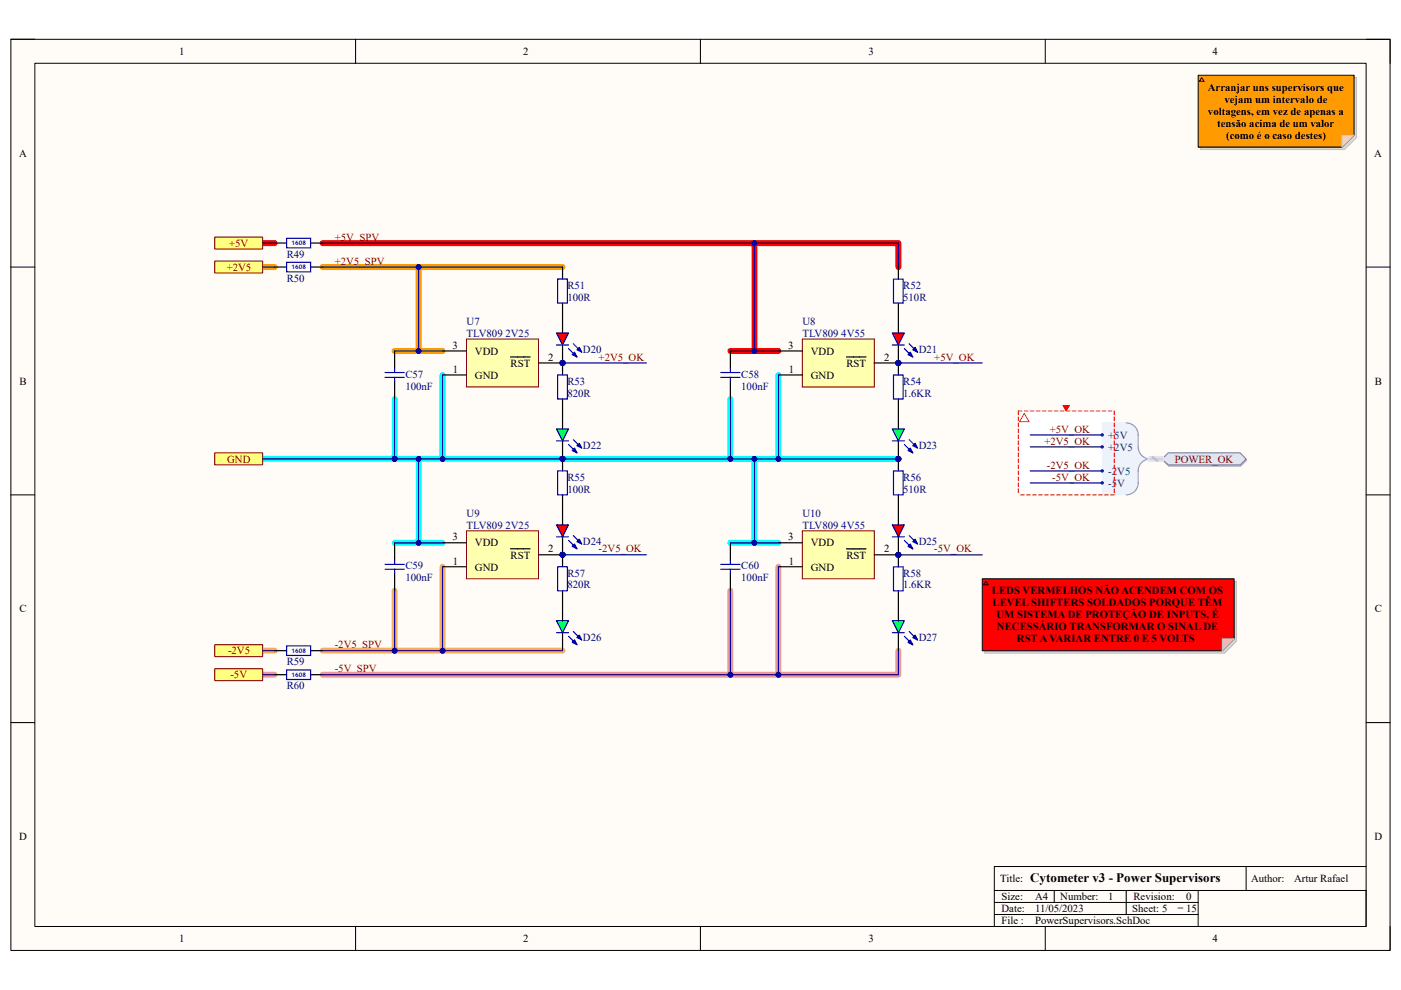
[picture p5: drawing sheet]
<svg xmlns="http://www.w3.org/2000/svg" width="297mm" height="210mm" viewBox="0 0 297 210" stroke-linecap="round" stroke-linejoin="round" font-family="sans-serif">
<path d="M2.3 8.3h292.4v193.3h-292.4z" fill="#fffcf8"/>
<path d="M2.3 8.3h292.4v193.3h-292.4z" fill="none" stroke="#000" stroke-width=".21"/>
<path d="M7.4 13.4h282.2v183.1h-282.2z" fill="#fffcf8"/>
<g fill="none" stroke="#000" stroke-width=".21">
<path d="M2.3 8.3h5.1M7.4 13.4h282.2v183.1h-282.2zM75.4 8.3v5.1M148.5 8.3v5.1M221.6 8.3v5.1M289.6 8.3h5.1v5.1M2.3 56.6h5.1M289.6 56.6h5.1M2.3 105h5.1M289.6 105h5.1M2.3 153.3h5.1M289.6 153.3h5.1"/>
<path d="M75.4 196.5v5.1M148.5 196.5v5.1M221.6 196.5v5.1M294.7 196.5v5.1"/>
</g>
<path d="M215.9 87.2h20.3v17.8h-20.3z" fill="#fff"/>
<path d="M55.7 56.6h2.5M68.4 56.6h20.3M119.3 56.6h-30.6v17.8h5.1M83.7 74.4h5" fill="none" stroke="#ff9a00" stroke-width="1.3"/>
<path d="M93.8 79.5v17.8M165 79.5v17.8M55.7 97.3h63.6M83.7 84.6v12.7M88.7 97.3v17.8h5.1M119.3 97.3h71.2M154.9 84.6v12.7M160 97.3v17.8M83.7 115.1h5M154.9 115.1h10.1" fill="none" stroke="#0ff" stroke-width="1.3"/>
<path d="M55.7 51.6h2.5M68.4 51.6h91.6M190.5 56.6v-5h-30.5v22.8h5M154.9 74.4h5.1" fill="none" stroke="#f00" stroke-width="1.3"/>
<path d="M55.7 138h2.5M68.4 138h50.9M83.7 125.3v12.7M93.8 120.2v17.8" fill="none" stroke="#f6b26b" stroke-width="1.3"/>
<path d="M154.9 125.3v17.8M165 120.2v22.9M190.5 138v5.1h-122.1M55.7 143.1h2.5" fill="none" stroke="#ea9a9a" stroke-width="1.3"/>
<path d="M210.8 188.9v2.5M223.5 188.9v2.5M238.8 188.9v5.1M254 194h-43.2v2.5M254 191.4h-43.2v2.6M254 188.9h35.6v7.6h-35.6zM264.2 183.8v5.1M289.6 183.8h-78.8v5.1h43.2" fill="none" stroke="#000" stroke-width=".21"/>
<path d="M45.5 50.3h10.2v2.5h-10.2z" fill="#ffff80"/>
<path d="M45.5 50.3h10.2v2.5h-10.2z" fill="none" stroke="#800000" stroke-width=".21"/>
<path d="M45.5 96.1h10.2v2.5h-10.2z" fill="#ffff80"/>
<path d="M45.5 96.1h10.2v2.5h-10.2z" fill="none" stroke="#800000" stroke-width=".21"/>
<path d="M45.5 136.7h10.2v2.6h-10.2z" fill="#ffff80"/>
<path d="M45.5 136.7h10.2v2.6h-10.2z" fill="none" stroke="#800000" stroke-width=".21"/>
<path d="M45.5 55.4h10.2v2.5h-10.2z" fill="#ffff80"/>
<path d="M45.5 55.4h10.2v2.5h-10.2z" fill="none" stroke="#800000" stroke-width=".21"/>
<path d="M45.5 141.8h10.2v2.6h-10.2z" fill="#ffff80"/>
<path d="M45.5 141.8h10.2v2.6h-10.2z" fill="none" stroke="#800000" stroke-width=".21"/>
<circle cx="190.5" cy="77" r=".52" fill="#000080"/>
<circle cx="190.5" cy="77" r=".52" fill="none" stroke="#000080" stroke-width=".21"/>
<path d="M170.1 71.9h15.3v10.2h-15.3z" fill="#ffffb0"/>
<path d="M170.1 71.9h15.3v10.2h-15.3z" fill="none" stroke="#800000" stroke-width=".21"/>
<path d="M165 79.5h5.1M179.4 75.7h4.2M185.4 77h5.1" fill="none" stroke="#000" stroke-width=".25"/>
<circle cx="190.5" cy="77" r=".52" fill="#000080"/>
<circle cx="190.5" cy="77" r=".52" fill="none" stroke="#000080" stroke-width=".21"/>
<path d="M165 74.4h5.1" fill="none" stroke="#000" stroke-width=".25"/>
<circle cx="190.5" cy="77" r=".52" fill="#000080"/>
<circle cx="190.5" cy="77" r=".52" fill="none" stroke="#000080" stroke-width=".21"/>
<path d="M189.2 70.6h2.5l-1.2 2.6z" fill="#f00"/>
<path d="M189.2 70.6h2.5l-1.2 2.6z" fill="none" stroke="#00f" stroke-width=".25"/>
<path d="M190.5 66.8v3.8M190.5 73.2v3.8" fill="none" stroke="#000" stroke-width=".25"/>
<circle cx="190.5" cy="77" r=".52" fill="#000080"/>
<circle cx="190.5" cy="77" r=".52" fill="none" stroke="#000080" stroke-width=".21"/>
<path d="M191.7 73.9l1.8 1.8M192.8 72.9l1.7 1.8" fill="none" stroke="#00f" stroke-width=".25"/>
<path d="M192.5 75.2l.5-.5 .5 1z" fill="#00f"/>
<path d="M192.5 75.2l.5-.5 .5 1z" fill="none" stroke="#00f" stroke-width=".25"/>
<path d="M193.5 74.2l.5-.5 .5 1z" fill="#00f"/>
<path d="M189.2 73.2h2.5M193.5 74.2l.5-.5 .5 1z" fill="none" stroke="#00f" stroke-width=".25"/>
<circle cx="119.3" cy="77" r=".51" fill="#000080"/>
<circle cx="119.3" cy="77" r=".51" fill="none" stroke="#000080" stroke-width=".21"/>
<path d="M118 70.6h2.5l-1.2 2.6z" fill="#f00"/>
<path d="M118 70.6h2.5l-1.2 2.6z" fill="none" stroke="#00f" stroke-width=".25"/>
<path d="M119.3 66.8v3.8M119.3 73.2v3.8" fill="none" stroke="#000" stroke-width=".25"/>
<circle cx="119.3" cy="77" r=".51" fill="#000080"/>
<circle cx="119.3" cy="77" r=".51" fill="none" stroke="#000080" stroke-width=".21"/>
<path d="M120.5 73.9l1.8 1.8M121.6 72.9l1.7 1.8" fill="none" stroke="#00f" stroke-width=".25"/>
<path d="M121.3 75.2l.5-.5 .5 1z" fill="#00f"/>
<path d="M121.3 75.2l.5-.5 .5 1z" fill="none" stroke="#00f" stroke-width=".25"/>
<path d="M122.3 74.2l.5-.5 .5 1z" fill="#00f"/>
<path d="M118 73.2h2.5M122.3 74.2l.5-.5 .5 1z" fill="none" stroke="#00f" stroke-width=".25"/>
<circle cx="119.3" cy="77" r=".51" fill="#000080"/>
<circle cx="119.3" cy="77" r=".51" fill="none" stroke="#000080" stroke-width=".21"/>
<path d="M98.9 71.9h15.3v10.2h-15.3z" fill="#ffffb0"/>
<path d="M98.9 71.9h15.3v10.2h-15.3z" fill="none" stroke="#800000" stroke-width=".21"/>
<path d="M93.8 79.5h5.1M108.2 75.7h4.2M114.2 77h5.1" fill="none" stroke="#000" stroke-width=".25"/>
<circle cx="119.3" cy="77" r=".51" fill="#000080"/>
<circle cx="119.3" cy="77" r=".51" fill="none" stroke="#000080" stroke-width=".21"/>
<path d="M93.8 74.4h5.1" fill="none" stroke="#000" stroke-width=".25"/>
<circle cx="119.3" cy="97.3" r=".51" fill="#000080"/>
<circle cx="119.3" cy="97.3" r=".51" fill="none" stroke="#000080" stroke-width=".21"/>
<path d="M118 91h2.5l-1.2 2.5z" fill="#0f0"/>
<path d="M118 91h2.5l-1.2 2.5z" fill="none" stroke="#00f" stroke-width=".25"/>
<path d="M119.3 87.2v3.8M119.3 93.5v3.8" fill="none" stroke="#000" stroke-width=".25"/>
<circle cx="119.3" cy="97.3" r=".51" fill="#000080"/>
<circle cx="119.3" cy="97.3" r=".51" fill="none" stroke="#000080" stroke-width=".21"/>
<path d="M120.5 94.3l1.8 1.8M121.6 93.3l1.7 1.7" fill="none" stroke="#00f" stroke-width=".25"/>
<path d="M121.3 95.5l.5-.5 .5 1.1z" fill="#00f"/>
<path d="M121.3 95.5l.5-.5 .5 1.1z" fill="none" stroke="#00f" stroke-width=".25"/>
<path d="M122.3 94.5l.5-.5 .5 1z" fill="#00f"/>
<path d="M118 93.5h2.5M122.3 94.5l.5-.5 .5 1z" fill="none" stroke="#00f" stroke-width=".25"/>
<circle cx="190.5" cy="97.3" r=".52" fill="#000080"/>
<circle cx="190.5" cy="97.3" r=".52" fill="none" stroke="#000080" stroke-width=".21"/>
<path d="M189.2 91h2.5l-1.2 2.5z" fill="#0f0"/>
<path d="M189.2 91h2.5l-1.2 2.5z" fill="none" stroke="#00f" stroke-width=".25"/>
<path d="M190.5 87.2v3.8M190.5 93.5v3.8" fill="none" stroke="#000" stroke-width=".25"/>
<circle cx="190.5" cy="97.3" r=".52" fill="#000080"/>
<circle cx="190.5" cy="97.3" r=".52" fill="none" stroke="#000080" stroke-width=".21"/>
<path d="M191.7 94.3l1.8 1.8M192.8 93.3l1.7 1.7" fill="none" stroke="#00f" stroke-width=".25"/>
<path d="M192.5 95.5l.5-.5 .5 1.1z" fill="#00f"/>
<path d="M192.5 95.5l.5-.5 .5 1.1z" fill="none" stroke="#00f" stroke-width=".25"/>
<path d="M193.5 94.5l.5-.5 .5 1z" fill="#00f"/>
<path d="M189.2 93.5h2.5M193.5 94.5l.5-.5 .5 1z" fill="none" stroke="#00f" stroke-width=".25"/>
<circle cx="119.3" cy="117.7" r=".51" fill="#000080"/>
<circle cx="119.3" cy="117.7" r=".51" fill="none" stroke="#000080" stroke-width=".21"/>
<path d="M98.9 112.6h15.3v10.2h-15.3z" fill="#ffffb0"/>
<path d="M98.9 112.6h15.3v10.2h-15.3z" fill="none" stroke="#800000" stroke-width=".21"/>
<path d="M108.2 116.4h4.2M114.2 117.7h5.1M93.8 120.2h5.1" fill="none" stroke="#000" stroke-width=".25"/>
<circle cx="119.3" cy="117.7" r=".51" fill="#000080"/>
<circle cx="119.3" cy="117.7" r=".51" fill="none" stroke="#000080" stroke-width=".21"/>
<path d="M93.8 115.1h5.1" fill="none" stroke="#000" stroke-width=".25"/>
<circle cx="119.3" cy="117.7" r=".51" fill="#000080"/>
<circle cx="119.3" cy="117.7" r=".51" fill="none" stroke="#000080" stroke-width=".21"/>
<path d="M118 111.3h2.5l-1.2 2.6z" fill="#f00"/>
<path d="M118 111.3h2.5l-1.2 2.6z" fill="none" stroke="#00f" stroke-width=".25"/>
<path d="M119.3 107.5v3.8M119.3 113.9v3.8" fill="none" stroke="#000" stroke-width=".25"/>
<circle cx="119.3" cy="117.7" r=".51" fill="#000080"/>
<circle cx="119.3" cy="117.7" r=".51" fill="none" stroke="#000080" stroke-width=".21"/>
<path d="M120.5 114.6l1.8 1.8M121.6 113.6l1.7 1.8" fill="none" stroke="#00f" stroke-width=".25"/>
<path d="M121.3 115.9l.5-.5 .5 1z" fill="#00f"/>
<path d="M121.3 115.9l.5-.5 .5 1z" fill="none" stroke="#00f" stroke-width=".25"/>
<path d="M122.3 114.9l.5-.5 .5 1z" fill="#00f"/>
<path d="M118 113.9h2.5M122.3 114.9l.5-.5 .5 1z" fill="none" stroke="#00f" stroke-width=".25"/>
<path d="M118 131.7h2.5l-1.2 2.5z" fill="#0f0"/>
<path d="M118 131.7h2.5l-1.2 2.5zM120.5 135l1.8 1.7M121.6 133.9l1.7 1.8" fill="none" stroke="#00f" stroke-width=".25"/>
<path d="M119.3 127.8v3.9M119.3 134.2v3.8" fill="none" stroke="#000" stroke-width=".25"/>
<path d="M121.3 136.2l.5-.5 .5 1z" fill="#00f"/>
<path d="M121.3 136.2l.5-.5 .5 1z" fill="none" stroke="#00f" stroke-width=".25"/>
<path d="M122.3 135.2l.5-.5 .5 1z" fill="#00f"/>
<path d="M118 134.2h2.5M122.3 135.2l.5-.5 .5 1z" fill="none" stroke="#00f" stroke-width=".25"/>
<circle cx="190.5" cy="117.7" r=".52" fill="#000080"/>
<circle cx="190.5" cy="117.7" r=".52" fill="none" stroke="#000080" stroke-width=".21"/>
<path d="M170.1 112.6h15.3v10.2h-15.3z" fill="#ffffb0"/>
<path d="M170.1 112.6h15.3v10.2h-15.3z" fill="none" stroke="#800000" stroke-width=".21"/>
<path d="M179.4 116.4h4.2M185.4 117.7h5.1M165 120.2h5.1" fill="none" stroke="#000" stroke-width=".25"/>
<circle cx="190.5" cy="117.7" r=".52" fill="#000080"/>
<circle cx="190.5" cy="117.7" r=".52" fill="none" stroke="#000080" stroke-width=".21"/>
<path d="M165 115.1h5.1" fill="none" stroke="#000" stroke-width=".25"/>
<circle cx="190.5" cy="117.7" r=".52" fill="#000080"/>
<circle cx="190.5" cy="117.7" r=".52" fill="none" stroke="#000080" stroke-width=".21"/>
<path d="M189.2 111.3h2.5l-1.2 2.6z" fill="#f00"/>
<path d="M189.2 111.3h2.5l-1.2 2.6z" fill="none" stroke="#00f" stroke-width=".25"/>
<path d="M190.5 107.5v3.8M190.5 113.9v3.8" fill="none" stroke="#000" stroke-width=".25"/>
<circle cx="190.5" cy="117.7" r=".52" fill="#000080"/>
<circle cx="190.5" cy="117.7" r=".52" fill="none" stroke="#000080" stroke-width=".21"/>
<path d="M191.7 114.6l1.8 1.8M192.8 113.6l1.7 1.8" fill="none" stroke="#00f" stroke-width=".25"/>
<path d="M192.5 115.9l.5-.5 .5 1z" fill="#00f"/>
<path d="M192.5 115.9l.5-.5 .5 1z" fill="none" stroke="#00f" stroke-width=".25"/>
<path d="M193.5 114.9l.5-.5 .5 1z" fill="#00f"/>
<path d="M189.2 113.9h2.5M193.5 114.9l.5-.5 .5 1z" fill="none" stroke="#00f" stroke-width=".25"/>
<path d="M189.2 131.7h2.5l-1.2 2.5z" fill="#0f0"/>
<path d="M189.2 131.7h2.5l-1.2 2.5zM191.7 135l1.8 1.8M192.8 133.9l1.7 1.8" fill="none" stroke="#00f" stroke-width=".25"/>
<path d="M190.5 127.8v3.9M190.5 134.2v3.8" fill="none" stroke="#000" stroke-width=".25"/>
<path d="M192.5 136.2l.5-.5 .5 1.1z" fill="#00f"/>
<path d="M192.5 136.2l.5-.5 .5 1.1z" fill="none" stroke="#00f" stroke-width=".25"/>
<path d="M194 134.7l.5 1-1-.5z" fill="#00f"/>
<g fill="none" stroke="#00f" stroke-width=".25">
<path d="M81.6 79h4.1M83.7 78.3v.7M152.8 79h4.1M154.9 78.3v.7M81.6 80h4.1M83.7 80v.8M152.8 80h4.1M154.9 80v.8M81.6 119.7h4.1M83.7 118.9v.8M152.8 119.7h4.1M154.9 118.9v.8"/>
<path d="M81.6 120.7h4.1M83.7 120.7v.8M152.8 120.7h4.1M154.9 120.7v.8M189.2 134.2h2.5M194 134.7l.5 1-1-.5z"/>
</g>
<path d="M83.7 74.4v3.9M154.9 74.4v3.9M83.7 80.8v3.8M154.9 80.8v3.8M83.7 115.1v3.8M154.9 115.1v3.8M83.7 121.5v3.8M154.9 121.5v3.8" fill="none" stroke="#000" stroke-width=".25"/>
<path d="M233.7 89.7h5.1l1.2 .3 1 1 .3 1.2v3.2l.7 1.1 1.2 .8-1.2 .9-.7 1.1v3.1l-.3 1.3-1 .9-1.2 .4h-5.1z" fill-rule="evenodd" fill="#edf2fb"/>
<path d="M233.7 89.7h5.1l1.2 .3 1 1 .3 1.2v3.2l.7 1.1 1.2 .8-1.2 .9-.7 1.1v3.1l-.3 1.3-1 .9-1.2 .4h-5.1z" fill="none" stroke="#edf2fb" stroke-width=".21"/>
<path d="M238.8 89.7a2.55 2.55 0 0 1 2.5 2.5v2.6a2.55 2.55 0 0 0 2.6 2.5 2.53 2.53 0 0 0-2.6 2.6v2.5a2.55 2.55 0 0 1-2.5 2.6" fill="none" stroke="#909ec9" stroke-width=".25"/>
<circle cx="233.7" cy="94.8" r=".25" fill="#003a70"/>
<circle cx="233.7" cy="94.8" r=".25" fill="none" stroke="#003a70" stroke-width=".21"/>
<circle cx="233.7" cy="92.2" r=".25" fill="#003a70"/>
<circle cx="233.7" cy="92.2" r=".25" fill="none" stroke="#003a70" stroke-width=".21"/>
<circle cx="233.7" cy="99.9" r=".25" fill="#003a70"/>
<circle cx="233.7" cy="99.9" r=".25" fill="none" stroke="#003a70" stroke-width=".21"/>
<circle cx="233.7" cy="102.4" r=".25" fill="#003a70"/>
<circle cx="233.7" cy="102.4" r=".25" fill="none" stroke="#003a70" stroke-width=".21"/>
<path d="M247.8 96.3h15.3l1.2 1.3-1.2 1.3h-15.3l-1.3-1.3z" fill-rule="evenodd" fill="#bac0ca"/>
<path d="M247.8 96.3h15.3l1.2 1.3-1.2 1.3h-15.3l-1.3-1.3z" fill="none" stroke="#a6acb6" stroke-width=".21"/>
<path d="M247.7 96.1h15.2l1.3 1.2-1.3 1.3h-15.2l-1.3-1.3z" fill-rule="evenodd" fill="#d5e4ff"/>
<path d="M247.7 96.1h15.2l1.3 1.2-1.3 1.3h-15.2l-1.3-1.3z" fill="none" stroke="#70809b" stroke-width=".21"/>
<g fill="none" stroke="#f00" stroke-width=".21">
<path d="M215.9 88.4v.8M215.9 89.7v.8M215.9 91v.8M215.9 92.2v.8M215.9 93.5v.8M215.9 94.8v.8M215.9 96.1v.8M215.9 97.3v.8M215.9 98.6v.8M215.9 99.9v.8M216.7 87.2h-.8v.8M217.2 87.2h.7"/>
<path d="M218.4 87.2h.8M219.7 87.2h.8M221 87.2h.8M222.2 87.2h.9M223.5 87.2h.8M224.8 87.2h.8M226.1 87.2h.8M227.3 87.2h.8M228.6 87.2h.8M229.9 87.2h.8M231.2 87.2h.7M232.4 87.2h.8"/>
<path d="M233.7 87.2h.8M235 87.2h.8M236.2 87.2v.8M236.2 88.4v.8M236.2 89.7v.8M236.2 91v.8M236.2 92.2v.8M236.2 93.5v.8M236.2 94.8v.8M236.2 96.1v.8M236.2 97.3v.8M236.2 98.6v.8"/>
<path d="M236.2 99.9v.8M215.9 101.2v.7M215.9 102.4v.8M215.9 103.7v.8M216.4 105h.8M217.6 105h.8M218.9 105h.8M220.2 105h.8M221.5 105h.7M222.7 105h.8M224 105h.8M225.3 105h.8"/>
<path d="M226.5 105h.8M227.8 105h.8M229.1 105h.8M230.4 105h.8M231.6 105h.8M232.9 105h.8M234.2 105h.8M235.4 105h.8M236.2 101.2v.7M236.2 102.4v.8M236.2 103.7v.8"/>
</g>
<path d="M217.2 87.7l1 1.8h-2z" fill="none" stroke="#f33" stroke-width=".21"/>
<path d="M225.4 86h1.3l-.6 1.2z" fill="#f00"/>
<path d="M225.4 86h1.3l-.6 1.2z" fill="none" stroke="#f00" stroke-width=".21"/>
<path d="M58.2 51.6h2.6M65.9 51.6h2.5" fill="none" stroke="#000" stroke-width=".25"/>
<path d="M60.8 50.5h5.1v2.1h-5.1z" fill="none" stroke="#00f" stroke-width=".25"/>
<path d="M68.4 56.6h20.3" fill="none" stroke="#000080" stroke-width=".25"/>
<circle cx="88.7" cy="56.6" r=".51" fill="#000080"/>
<circle cx="88.7" cy="56.6" r=".51" fill="none" stroke="#000080" stroke-width=".21"/>
<path d="M154.9 84.6v12.7" fill="none" stroke="#000080" stroke-width=".25"/>
<circle cx="154.9" cy="97.3" r=".51" fill="#000080"/>
<circle cx="154.9" cy="97.3" r=".51" fill="none" stroke="#000080" stroke-width=".21"/>
<path d="M154.9 74.4h5.1" fill="none" stroke="#000080" stroke-width=".25"/>
<circle cx="160" cy="74.4" r=".51" fill="#000080"/>
<circle cx="160" cy="74.4" r=".51" fill="none" stroke="#000080" stroke-width=".21"/>
<path d="M165 79.5v17.8" fill="none" stroke="#000080" stroke-width=".25"/>
<circle cx="165" cy="97.3" r=".51" fill="#000080"/>
<circle cx="165" cy="97.3" r=".51" fill="none" stroke="#000080" stroke-width=".21"/>
<path d="M119.3 56.6h-30.6v17.8h5.1" fill="none" stroke="#000080" stroke-width=".25"/>
<circle cx="88.7" cy="74.4" r=".51" fill="#000080"/>
<circle cx="88.7" cy="74.4" r=".51" fill="none" stroke="#000080" stroke-width=".21"/>
<circle cx="88.7" cy="56.6" r=".51" fill="#000080"/>
<circle cx="88.7" cy="56.6" r=".51" fill="none" stroke="#000080" stroke-width=".21"/>
<path d="M83.7 74.4h5" fill="none" stroke="#000080" stroke-width=".25"/>
<circle cx="88.7" cy="74.4" r=".51" fill="#000080"/>
<circle cx="88.7" cy="74.4" r=".51" fill="none" stroke="#000080" stroke-width=".21"/>
<path d="M68.4 51.6h91.6" fill="none" stroke="#000080" stroke-width=".25"/>
<circle cx="160" cy="51.6" r=".51" fill="#000080"/>
<circle cx="160" cy="51.6" r=".51" fill="none" stroke="#000080" stroke-width=".21"/>
<path d="M190.5 56.6v-5h-30.5v22.8h5" fill="none" stroke="#000080" stroke-width=".25"/>
<circle cx="160" cy="74.4" r=".51" fill="#000080"/>
<circle cx="160" cy="74.4" r=".51" fill="none" stroke="#000080" stroke-width=".21"/>
<circle cx="160" cy="51.6" r=".51" fill="#000080"/>
<circle cx="160" cy="51.6" r=".51" fill="none" stroke="#000080" stroke-width=".21"/>
<path d="M55.7 51.6h2.5M93.8 120.2v17.8" fill="none" stroke="#000080" stroke-width=".25"/>
<circle cx="93.8" cy="138" r=".51" fill="#000080"/>
<circle cx="93.8" cy="138" r=".51" fill="none" stroke="#000080" stroke-width=".21"/>
<path d="M55.7 97.3h28" fill="none" stroke="#000080" stroke-width=".25"/>
<circle cx="83.7" cy="97.3" r=".51" fill="#000080"/>
<circle cx="83.7" cy="97.3" r=".51" fill="none" stroke="#000080" stroke-width=".21"/>
<path d="M119.3 97.3h71.2" fill="none" stroke="#000080" stroke-width=".25"/>
<circle cx="119.3" cy="97.3" r=".51" fill="#000080"/>
<circle cx="119.3" cy="97.3" r=".51" fill="none" stroke="#000080" stroke-width=".21"/>
<circle cx="154.9" cy="97.3" r=".51" fill="#000080"/>
<circle cx="154.9" cy="97.3" r=".51" fill="none" stroke="#000080" stroke-width=".21"/>
<circle cx="160" cy="97.3" r=".51" fill="#000080"/>
<circle cx="160" cy="97.3" r=".51" fill="none" stroke="#000080" stroke-width=".21"/>
<circle cx="165" cy="97.3" r=".51" fill="#000080"/>
<circle cx="165" cy="97.3" r=".51" fill="none" stroke="#000080" stroke-width=".21"/>
<circle cx="190.5" cy="97.3" r=".52" fill="#000080"/>
<circle cx="190.5" cy="97.3" r=".52" fill="none" stroke="#000080" stroke-width=".21"/>
<path d="M88.7 97.3v17.8h5.1" fill="none" stroke="#000080" stroke-width=".25"/>
<circle cx="88.7" cy="115.1" r=".51" fill="#000080"/>
<circle cx="88.7" cy="115.1" r=".51" fill="none" stroke="#000080" stroke-width=".21"/>
<circle cx="88.7" cy="97.3" r=".51" fill="#000080"/>
<circle cx="88.7" cy="97.3" r=".51" fill="none" stroke="#000080" stroke-width=".21"/>
<path d="M83.7 115.1h5" fill="none" stroke="#000080" stroke-width=".25"/>
<circle cx="88.7" cy="115.1" r=".51" fill="#000080"/>
<circle cx="88.7" cy="115.1" r=".51" fill="none" stroke="#000080" stroke-width=".21"/>
<path d="M83.7 84.6v12.7" fill="none" stroke="#000080" stroke-width=".25"/>
<circle cx="83.7" cy="97.3" r=".51" fill="#000080"/>
<circle cx="83.7" cy="97.3" r=".51" fill="none" stroke="#000080" stroke-width=".21"/>
<path d="M83.7 125.3v12.7" fill="none" stroke="#000080" stroke-width=".25"/>
<circle cx="83.7" cy="138" r=".51" fill="#000080"/>
<circle cx="83.7" cy="138" r=".51" fill="none" stroke="#000080" stroke-width=".21"/>
<path d="M93.8 79.5v17.8" fill="none" stroke="#000080" stroke-width=".25"/>
<circle cx="93.8" cy="97.3" r=".51" fill="#000080"/>
<circle cx="93.8" cy="97.3" r=".51" fill="none" stroke="#000080" stroke-width=".21"/>
<path d="M55.7 56.6h2.5M55.7 138h2.5M165 120.2v22.9M55.7 143.1h2.5" fill="none" stroke="#000080" stroke-width=".25"/>
<circle cx="165" cy="143.1" r=".51" fill="#000080"/>
<circle cx="165" cy="143.1" r=".51" fill="none" stroke="#000080" stroke-width=".21"/>
<path d="M154.9 115.1h10.1" fill="none" stroke="#000080" stroke-width=".25"/>
<circle cx="160" cy="115.1" r=".51" fill="#000080"/>
<circle cx="160" cy="115.1" r=".51" fill="none" stroke="#000080" stroke-width=".21"/>
<path d="M160 97.3v17.8" fill="none" stroke="#000080" stroke-width=".25"/>
<circle cx="160" cy="115.1" r=".51" fill="#000080"/>
<circle cx="160" cy="115.1" r=".51" fill="none" stroke="#000080" stroke-width=".21"/>
<circle cx="160" cy="97.3" r=".51" fill="#000080"/>
<circle cx="160" cy="97.3" r=".51" fill="none" stroke="#000080" stroke-width=".21"/>
<path d="M154.9 125.3v17.8" fill="none" stroke="#000080" stroke-width=".25"/>
<circle cx="154.9" cy="143.1" r=".51" fill="#000080"/>
<circle cx="154.9" cy="143.1" r=".51" fill="none" stroke="#000080" stroke-width=".21"/>
<path d="M119.3 77h17.8" fill="none" stroke="#000080" stroke-width=".25"/>
<circle cx="119.3" cy="77" r=".51" fill="#000080"/>
<circle cx="119.3" cy="77" r=".51" fill="none" stroke="#000080" stroke-width=".21"/>
<path d="M190.5 77h17.8" fill="none" stroke="#000080" stroke-width=".25"/>
<circle cx="190.5" cy="77" r=".52" fill="#000080"/>
<circle cx="190.5" cy="77" r=".52" fill="none" stroke="#000080" stroke-width=".21"/>
<path d="M119.3 117.7h17.8" fill="none" stroke="#000080" stroke-width=".25"/>
<circle cx="119.3" cy="117.7" r=".51" fill="#000080"/>
<circle cx="119.3" cy="117.7" r=".51" fill="none" stroke="#000080" stroke-width=".21"/>
<path d="M190.5 117.7h17.8" fill="none" stroke="#000080" stroke-width=".25"/>
<circle cx="190.5" cy="117.7" r=".52" fill="#000080"/>
<circle cx="190.5" cy="117.7" r=".52" fill="none" stroke="#000080" stroke-width=".21"/>
<path d="M218.4 99.9h15.3M218.4 94.8h15.3M218.4 92.2h15.3M218.4 102.4h15.3" fill="none" stroke="#000080" stroke-width=".25"/>
<path d="M243.9 97.3h2.5" fill="none" stroke="#cbdaff" stroke-width="1.3"/>
<path d="M244.4 96.9l1 .9" fill="none" stroke="#adbce7" stroke-width=".38"/>
<path d="M243.9 97.3h2.5" fill="none" stroke="#adbce7" stroke-width=".25"/>
<path d="M58.2 56.6h2.6M65.9 56.6h2.5M58.2 138h2.6M65.9 138h2.5M58.2 143.1h2.6M65.9 143.1h2.5" fill="none" stroke="#000" stroke-width=".25"/>
<path d="M60.8 55.6h5.1v2.1h-5.1zM60.8 137h5.1v2h-5.1zM60.8 142.1h5.1v2h-5.1z" fill="none" stroke="#00f" stroke-width=".25"/>
<circle cx="119.3" cy="77" r=".51" fill="#000080"/>
<circle cx="119.3" cy="77" r=".51" fill="none" stroke="#000080" stroke-width=".21"/>
<path d="M119.3 77v2.5" fill="none" stroke="#000" stroke-width=".25"/>
<circle cx="119.3" cy="77" r=".51" fill="#000080"/>
<circle cx="119.3" cy="77" r=".51" fill="none" stroke="#000080" stroke-width=".21"/>
<path d="M119.3 84.6v2.6" fill="none" stroke="#000" stroke-width=".25"/>
<path d="M118.2 79.5h2.1v5.1h-2.1z" fill="none" stroke="#00f" stroke-width=".25"/>
<circle cx="119.3" cy="117.7" r=".51" fill="#000080"/>
<circle cx="119.3" cy="117.7" r=".51" fill="none" stroke="#000080" stroke-width=".21"/>
<path d="M119.3 117.7v2.5" fill="none" stroke="#000" stroke-width=".25"/>
<circle cx="119.3" cy="117.7" r=".51" fill="#000080"/>
<circle cx="119.3" cy="117.7" r=".51" fill="none" stroke="#000080" stroke-width=".21"/>
<path d="M119.3 125.3v2.5" fill="none" stroke="#000" stroke-width=".25"/>
<path d="M118.2 120.2h2.1v5.1h-2.1z" fill="none" stroke="#00f" stroke-width=".25"/>
<circle cx="190.5" cy="117.7" r=".52" fill="#000080"/>
<circle cx="190.5" cy="117.7" r=".52" fill="none" stroke="#000080" stroke-width=".21"/>
<path d="M190.5 117.7v2.5" fill="none" stroke="#000" stroke-width=".25"/>
<circle cx="190.5" cy="117.7" r=".52" fill="#000080"/>
<circle cx="190.5" cy="117.7" r=".52" fill="none" stroke="#000080" stroke-width=".21"/>
<path d="M190.5 125.3v2.5" fill="none" stroke="#000" stroke-width=".25"/>
<path d="M189.4 120.2h2.1v5.1h-2.1z" fill="none" stroke="#00f" stroke-width=".25"/>
<circle cx="190.5" cy="77" r=".52" fill="#000080"/>
<circle cx="190.5" cy="77" r=".52" fill="none" stroke="#000080" stroke-width=".21"/>
<path d="M190.5 77v2.5" fill="none" stroke="#000" stroke-width=".25"/>
<circle cx="190.5" cy="77" r=".52" fill="#000080"/>
<circle cx="190.5" cy="77" r=".52" fill="none" stroke="#000080" stroke-width=".21"/>
<path d="M190.5 56.6v2.6M190.5 64.3v2.5M190.5 84.6v2.6" fill="none" stroke="#000" stroke-width=".25"/>
<path d="M189.4 59.2h2.1v5.1h-2.1zM189.4 79.5h2.1v5.1h-2.1z" fill="none" stroke="#00f" stroke-width=".25"/>
<circle cx="190.5" cy="97.3" r=".52" fill="#000080"/>
<circle cx="190.5" cy="97.3" r=".52" fill="none" stroke="#000080" stroke-width=".21"/>
<path d="M190.5 97.3v2.6" fill="none" stroke="#000" stroke-width=".25"/>
<circle cx="190.5" cy="97.3" r=".52" fill="#000080"/>
<circle cx="190.5" cy="97.3" r=".52" fill="none" stroke="#000080" stroke-width=".21"/>
<path d="M119.3 56.6v2.6M119.3 64.3v2.5M190.5 105v2.5" fill="none" stroke="#000" stroke-width=".25"/>
<path d="M118.2 59.2h2.1v5.1h-2.1zM189.4 99.9h2.1v5.1h-2.1z" fill="none" stroke="#00f" stroke-width=".25"/>
<circle cx="119.3" cy="97.3" r=".51" fill="#000080"/>
<circle cx="119.3" cy="97.3" r=".51" fill="none" stroke="#000080" stroke-width=".21"/>
<path d="M119.3 97.3v2.6" fill="none" stroke="#000" stroke-width=".25"/>
<circle cx="119.3" cy="97.3" r=".51" fill="#000080"/>
<circle cx="119.3" cy="97.3" r=".51" fill="none" stroke="#000080" stroke-width=".21"/>
<path d="M119.3 105v2.5" fill="none" stroke="#000" stroke-width=".25"/>
<path d="M118.2 99.9h2.1v5.1h-2.1z" fill="none" stroke="#00f" stroke-width=".25"/>
<path d="M190.5 138v5.1h-122.1" fill="none" stroke="#000080" stroke-width=".25"/>
<circle cx="154.9" cy="143.1" r=".51" fill="#000080"/>
<circle cx="154.9" cy="143.1" r=".51" fill="none" stroke="#000080" stroke-width=".21"/>
<circle cx="165" cy="143.1" r=".51" fill="#000080"/>
<circle cx="165" cy="143.1" r=".51" fill="none" stroke="#000080" stroke-width=".21"/>
<path d="M68.4 138h50.9" fill="none" stroke="#000080" stroke-width=".25"/>
<circle cx="83.7" cy="138" r=".51" fill="#000080"/>
<circle cx="83.7" cy="138" r=".51" fill="none" stroke="#000080" stroke-width=".21"/>
<circle cx="93.8" cy="138" r=".51" fill="#000080"/>
<circle cx="93.8" cy="138" r=".51" fill="none" stroke="#000080" stroke-width=".21"/>
<path d="M83.7 97.3h35.6" fill="none" stroke="#000080" stroke-width=".25"/>
<circle cx="83.7" cy="97.3" r=".51" fill="#000080"/>
<circle cx="83.7" cy="97.3" r=".51" fill="none" stroke="#000080" stroke-width=".21"/>
<circle cx="88.7" cy="97.3" r=".51" fill="#000080"/>
<circle cx="88.7" cy="97.3" r=".51" fill="none" stroke="#000080" stroke-width=".21"/>
<circle cx="93.8" cy="97.3" r=".51" fill="#000080"/>
<circle cx="93.8" cy="97.3" r=".51" fill="none" stroke="#000080" stroke-width=".21"/>
<circle cx="119.3" cy="97.3" r=".51" fill="#000080"/>
<circle cx="119.3" cy="97.3" r=".51" fill="none" stroke="#000080" stroke-width=".21"/>
<path d="M208.8 123.3h53.4v12.7l-2.6 2.5h-50.8z" fill-rule="evenodd" fill="#e0d6d2"/>
<path d="M208.8 123.3h53.4v12.7l-2.6 2.5h-50.8z" fill="none" stroke="#bfbdba" stroke-width=".21"/>
<path d="M208.3 122.8h53.4v12.7l-2.6 2.5h-50.8z" fill-rule="evenodd" fill="#f00"/>
<path d="M208.3 122.8h53.4v12.7l-2.6 2.5h-50.8z" fill="none" stroke="#000" stroke-width=".21"/>
<path d="M259.1 135.5h2.6l-2.6 2.5z" fill="#f2bdba"/>
<path d="M259.1 135.5h2.6l-2.6 2.5z" fill="none" stroke="#bfbdba" stroke-width=".21"/>
<path d="M209 123.3l.5 .7h-1z" fill="#f00"/>
<path d="M209 123.3l.5 .7h-1z" fill="none" stroke="#300" stroke-width=".21"/>
<path d="M254.5 16.5h33.1v12.7l-2.6 2.5h-30.5z" fill-rule="evenodd" fill="#e0dad2"/>
<path d="M254.5 16.5h33.1v12.7l-2.6 2.5h-30.5z" fill="none" stroke="#bfbdba" stroke-width=".21"/>
<path d="M254 16h33.1v12.7l-2.6 2.5h-30.5z" fill-rule="evenodd" fill="#ff9a00"/>
<path d="M254 16h33.1v12.7l-2.6 2.5h-30.5z" fill="none" stroke="#000" stroke-width=".21"/>
<path d="M284.5 28.7h2.6l-2.6 2.5z" fill="#f2dbba"/>
<path d="M284.5 28.7h2.6l-2.6 2.5z" fill="none" stroke="#bfbdba" stroke-width=".21"/>
<path d="M254.8 16.5l.5 .7h-1z" fill="#ff7a00"/>
<path d="M254.8 16.5l.5 .7h-1z" fill="none" stroke="#300" stroke-width=".21"/>
<text font-size="2.8" x="218.4" y="187">Cytometer v3 - Power Supervisors</text>
<g font-size="2.3">
<text x="38" y="11.7">1</text>
<text x="110.9" y="11.7">2</text>
<text x="184.1" y="11.7">3</text>
<text x="257.1" y="11.7">4</text>
<text x="256.1" y="19.3">Arranjar uns supervisors que</text>
<text x="259.6" y="21.8">vejam um intervalo de</text>
<text x="256.1" y="24.4">voltagens, em vez de apenas a</text>
<text x="258.1" y="26.9">tensão acima de um valor</text>
<text x="260" y="29.5">(como é o caso destes)</text>
<text x="4" y="33.3">A</text>
<text x="291.4" y="33.3">A</text>
<text x="95.9" y="74">3</text>
<text x="100.7" y="75.2">VDD</text>
<text x="108.3" y="77.8">RST</text>
<text x="116.2" y="76.5">2</text>
<text x="167.1" y="74">3</text>
<text x="171.9" y="75.2">VDD</text>
<text x="179.4" y="77.8">RST</text>
<text x="187.4" y="76.5">2</text>
<text x="4.1" y="81.6">B</text>
<text x="96" y="79">1</text>
<text x="100.7" y="80.3">GND</text>
<text x="167.2" y="79">1</text>
<text x="171.9" y="80.3">GND</text>
<text x="291.5" y="81.6">B</text>
<text x="95.9" y="114.6">3</text>
<text x="96" y="119.7">1</text>
<text x="100.7" y="115.9">VDD</text>
<text x="108.3" y="118.5">RST</text>
<text x="116.2" y="117.2">2</text>
<text x="167.1" y="114.6">3</text>
<text x="167.2" y="119.7">1</text>
<text x="171.9" y="115.9">VDD</text>
<text x="179.4" y="118.5">RST</text>
<text x="187.4" y="117.2">2</text>
<text x="100.7" y="121">GND</text>
<text x="171.9" y="121">GND</text>
<text x="4.1" y="129.9">C</text>
<text x="210.3" y="126.1">LEDS VERMELHOS NÃO ACENDEM COM OS</text>
<text x="210.4" y="128.6">LEVEL SHIFTERS SOLDADOS PORQUE TÊM</text>
<text x="211.3" y="131.2">UM SISTEMA DE PROTEÇÃO DE INPUTS, É</text>
<text x="291.5" y="129.9">C</text>
<text x="211.4" y="133.7">NECESSÁRIO TRANSFORMAR O SINAL DE</text>
<text x="215.6" y="136.2">RST A VARIAR ENTRE 0 E 5 VOLTS</text>
<text x="4.1" y="178.2">D</text>
<text x="291.4" y="178.2">D</text>
<text x="212.1" y="187.1">Title:</text>
<text x="212.3" y="190.9">Size:</text>
<text x="219.5" y="190.9">A4</text>
<text x="224.8" y="190.9">Number:</text>
<text x="235" y="190.9">1</text>
<text x="240.3" y="190.9">Revision:</text>
<text x="251.5" y="190.9">0</text>
<text x="265.2" y="187.1">Author:</text>
<text x="274.4" y="187.1">Artur Rafael</text>
<text x="212.3" y="196">File :</text>
<text x="212.3" y="193.5">Date:</text>
<text x="219.5" y="193.5">11/05/2023</text>
<text x="219.5" y="196">PowerSupervisors.SchDoc</text>
<text x="240" y="193.5">Sheet: 5</text>
<text x="249.7" y="192.2">_</text>
<text x="251.5" y="193.5">15</text>
<text x="38" y="199.8">1</text>
<text x="110.9" y="199.8">2</text>
<text x="184.1" y="199.8">3</text>
<text x="257.1" y="199.8">4</text>
</g>
<g font-size="2.3" fill="#800000">
<text x="48.6" y="52.3">+5V</text>
<text x="71" y="51.1">+5V_SPV</text>
<text x="48.1" y="57.4">+2V5</text>
<text x="71" y="56.2">+2V5_SPV</text>
<text x="126.9" y="76.5">+2V5_OK</text>
<text x="198.1" y="76.5">+5V_OK</text>
<text x="221.4" y="94.3">+2V5_OK</text>
<text x="222.6" y="91.8">+5V_OK</text>
<text x="48.2" y="98.1">GND</text>
<text x="222" y="99.4">-2V5_OK</text>
<text x="223.1" y="101.9">-5V_OK</text>
<text x="249.1" y="98.1">POWER_OK</text>
<text x="126.9" y="117.2">-2V5_OK</text>
<text x="198.1" y="117.2">-5V_OK</text>
<text x="71" y="137.5">-2V5_SPV</text>
<text x="48.3" y="138.8">-2V5</text>
<text x="48.8" y="143.9">-5V</text>
<text x="71" y="142.6">-5V_SPV</text>
</g>
<g font-size="2.3" fill="#000080">
<text x="60.8" y="54.6">R49</text>
<text x="60.8" y="59.7">R50</text>
<text x="120.3" y="63.8">100R</text>
<text x="120.3" y="61.3">R51</text>
<text x="191.5" y="63.8">510R</text>
<text x="191.5" y="61.3">R52</text>
<text x="98.9" y="68.9">U7</text>
<text x="98.9" y="71.4">TLV809 2V25</text>
<text x="170.1" y="68.9">U8</text>
<text x="170.1" y="71.4">TLV809 4V55</text>
<text x="123.6" y="75">D20</text>
<text x="194.8" y="75">D21</text>
<text x="86" y="82.6">100nF</text>
<text x="86" y="80.1">C57</text>
<text x="120.3" y="81.6">R53</text>
<text x="157.2" y="82.6">100nF</text>
<text x="157.2" y="80.1">C58</text>
<text x="191.5" y="81.6">R54</text>
<text x="120.3" y="84.1">820R</text>
<text x="191.5" y="84.1">1.6KR</text>
<text x="123.6" y="95.3">D22</text>
<text x="194.8" y="95.3">D23</text>
<text x="120.3" y="101.9">R55</text>
<text x="191.5" y="101.9">R56</text>
<text x="120.3" y="104.5">100R</text>
<text x="191.5" y="104.5">510R</text>
<text x="98.9" y="109.6">U9</text>
<text x="98.9" y="112.1">TLV809 2V25</text>
<text x="170.1" y="109.6">U10</text>
<text x="170.1" y="112.1">TLV809 4V55</text>
<text x="123.6" y="115.7">D24</text>
<text x="194.8" y="115.7">D25</text>
<text x="86" y="123.3">100nF</text>
<text x="86" y="120.8">C59</text>
<text x="120.3" y="124.8">820R</text>
<text x="120.3" y="122.3">R57</text>
<text x="157.2" y="123.3">100nF</text>
<text x="157.2" y="120.8">C60</text>
<text x="191.5" y="124.8">1.6KR</text>
<text x="191.5" y="122.3">R58</text>
<text x="123.6" y="136">D26</text>
<text x="194.8" y="136">D27</text>
<text x="60.8" y="141.1">R59</text>
<text x="60.8" y="146.2">R60</text>
</g>
<g font-size="2.3" fill="#003a70">
<text x="235" y="95.6">+2V5</text>
<text x="235" y="93">+5V</text>
<text x="235" y="100.7">-2V5</text>
<text x="235" y="103.2">-5V</text>
</g>
<g font-size="1.3" fill="#00f">
<text x="61.8" y="52">1608</text>
<text x="61.8" y="57.1">1608</text>
<text x="61.8" y="138.5">1608</text>
<text x="61.8" y="143.6">1608</text>
</g>
</svg>
